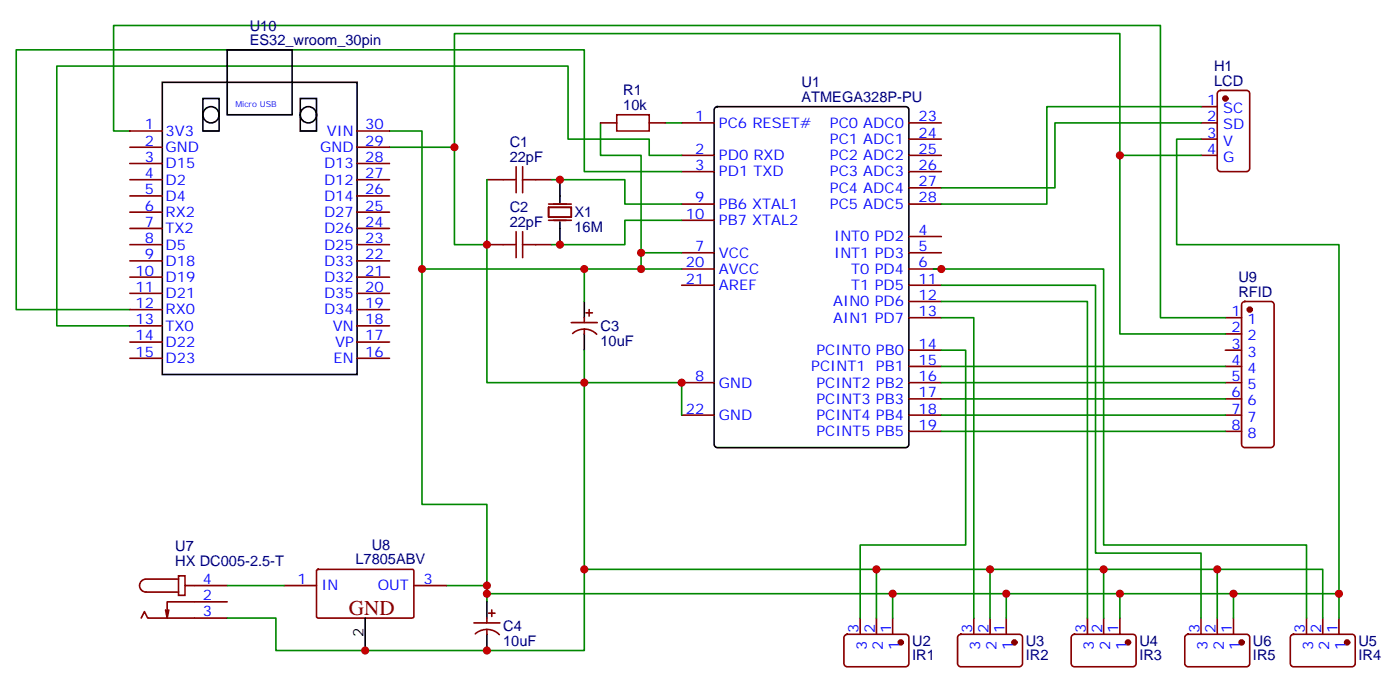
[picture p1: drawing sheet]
<svg xmlns="http://www.w3.org/2000/svg" width="304mm" height="148mm" viewBox="0 0 304 148" stroke-linecap="round" stroke-linejoin="round" font-family="sans-serif">
<g fill="none" stroke="#000" stroke-width=".35">
<path d="M35.3 17.9h42.3v63.5h-42.3zM49.4 10.8h14.1v14.1h-14.1zM44.1 21.4h3.5v7.1h-3.5zM65.3 21.4h3.5v7.1h-3.5zM121.7 39.1v4.9M155.5 23.4l.4-.2h40.9a.71 .71 0 0 1 .8 .7v72.7a.76 .76 0 0 1-.8 .7h-40.9a.76 .76 0 0 1-.7-.7v-72.7zM121.7 48.2v5M127 65.5v3.5M127 72.6v3.5M79.4 134.3v7.1M105.8 130.8v3.5M105.8 137.8v3.6"/>
<circle cx="45.9" cy="24.9" r="1.76"/>
<circle cx="67" cy="24.9" r="1.76"/>
</g>
<g fill="none" stroke="#870000" stroke-width=".35">
<path d="M264.8 19.9l.5-.3h5.6a.71 .71 0 0 1 .7 .8v16.2a.76 .76 0 0 1-.7 .7h-5.6a.76 .76 0 0 1-.7-.7v-16.2zM28.2 39.1h7.1M28.2 28.5h7.1M28.2 32h7.1M28.2 35.5h7.1M77.6 39.1h7.1M77.6 28.5h7.1M77.6 32h7.1M77.6 35.5h7.1M105.8 39.1h3.6M116.4 39.1h3.5M130.5 26.7h3.6"/>
<path d="M141.1 26.7h3.5M148.2 26.7h7M148.2 33.8h7M148.2 37.3h7M197.6 26.7h7M197.6 33.8h7M197.6 37.3h7M197.6 30.2h7M261.1 26.7h3.5M261.1 33.8h3.5M261.1 30.2h3.5M261.1 23.2h3.5"/>
<path d="M28.2 53.2h7.1M28.2 42.6h7.1M28.2 46.1h7.1M28.2 49.6h7.1M28.2 56.7h7.1M77.6 53.2h7.1M77.6 42.6h7.1M77.6 46.1h7.1M77.6 49.6h7.1M77.6 56.7h7.1M105.8 53.2h3.6M116.4 53.2h3.5"/>
<path d="M119.2 45h5v2.2h-5zM119.2 44.3h5M119.2 47.9h5M148.2 54.9h7M148.2 58.5h7M148.2 44.3h7M148.2 47.9h7M197.6 51.4h7M197.6 54.9h7M197.6 58.5h7M197.6 44.3h7M197.6 40.8h7"/>
<path d="M28.2 60.2h7.1M28.2 63.7h7.1M28.2 67.3h7.1M28.2 70.8h7.1M28.2 74.3h7.1M28.2 77.9h7.1M77.6 60.2h7.1M77.6 63.7h7.1M77.6 67.3h7.1M77.6 70.8h7.1M77.6 74.3h7.1M77.6 77.9h7.1"/>
<path d="M124.2 70.1h5.6M124.5 72.5a3.8 3.8 0 0 1 5.2 .1M127 69v1.1M127 71.5v1.1M127.4 68h1.4M128.1 67.3v1.4M148.2 62h7M197.6 62h7M197.6 65.5h7M197.6 69h7M197.6 76.1h7M197.6 79.6h7"/>
<path d="M266.3 69h3.6M266.3 76.1h3.6M266.3 79.6h3.6M266.3 72.6h3.6M270.1 65.7l.5-.2h5.6a.71 .71 0 0 1 .7 .7v30.4a.76 .76 0 0 1-.7 .7h-5.6a.76 .76 0 0 1-.7-.7v-30.4zM148.2 83.1h7M148.2 90.2h7M197.6 83.1h7M197.6 86.7h7M197.6 90.2h7M197.6 93.7h7M266.3 83.1h3.6"/>
<path d="M266.3 86.7h3.6M266.3 90.2h3.6M266.3 93.7h3.6M30.7 134.3l.7-1.4 .7 1.4h17.3M36.7 132.5l-.4 1.8M38.8 125.1h1.4v4.3h-1.4zM38.8 125.8h-7.1a1.41 1.41 0 0 0-1.4 1.4 1.41 1.41 0 0 0 1.4 1.5h7.1M40.2 127.2h9.2M49.4 130.8h-13.1v3.5l-.3-1.8M61.7 127.2h7.1M68.8 123.9l.3-.2 20.7 .1 .2 .3-.1 10-.3 .2-20.6-.1-.2-.3zM90 127.2h7"/>
<path d="M103 135.4h5.7M103.3 137.7a3.8 3.8 0 0 1 5.2 .2M105.8 134.3v1.1M105.8 136.8v1M106.2 133.2h1.4M106.9 132.5v1.4M183.7 138l.4-.2h12.7a.71 .71 0 0 1 .8 .7v5.7a.76 .76 0 0 1-.8 .7h-12.7a.76 .76 0 0 1-.7-.7v-5.7zM187 134.3v3.5M190.5 134.3v3.5M194 134.3v3.5M208.4 138l.4-.2h12.7a.71 .71 0 0 1 .7 .7v5.7a.76 .76 0 0 1-.7 .7h-12.7a.76 .76 0 0 1-.7-.7v-5.7zM211.7 134.3v3.5"/>
<path d="M215.2 134.3v3.5M218.7 134.3v3.5M233.1 138l.4-.2h12.7a.71 .71 0 0 1 .7 .7v5.7a.76 .76 0 0 1-.7 .7h-12.7a.76 .76 0 0 1-.7-.7v-5.7zM236.4 134.3v3.5M239.9 134.3v3.5M243.4 134.3v3.5M257.8 138l.4-.2h12.7a.71 .71 0 0 1 .7 .7v5.7a.76 .76 0 0 1-.7 .7h-12.7a.76 .76 0 0 1-.7-.7v-5.7zM261.1 134.3v3.5M264.6 134.3v3.5M268.1 134.3v3.5M280.7 138l.5-.2h12.7a.71 .71 0 0 1 .7 .7v5.7a.76 .76 0 0 1-.7 .7h-12.7a.76 .76 0 0 1-.7-.7v-5.7zM284 134.3v3.5"/>
<path d="M287.5 134.3v3.5M291 134.3v3.5"/>
</g>
<g fill="#870000" stroke="#870000" stroke-width=".35">
<circle cx="292.8" cy="139.6" r=".53"/>
<circle cx="195.8" cy="139.6" r=".53"/>
<circle cx="220.5" cy="139.6" r=".53"/>
<circle cx="245.2" cy="139.6" r=".53"/>
<circle cx="269.9" cy="139.6" r=".53"/>
<circle cx="266.3" cy="21.4" r=".53"/>
<circle cx="271.6" cy="67.3" r=".53"/>
</g>
<path d="M109.4 39.1h2.8M112.2 36.2v5.7M113.6 36.2v5.7M113.6 39.1h2.8M134.1 24.9h7v3.6h-7zM109.4 53.2h2.8M112.2 50.3v5.7M113.6 53.2h2.8M113.6 50.3v5.7" fill="none" stroke="#a10000" stroke-width=".35"/>
<g fill="none" stroke="#008700" stroke-width=".35">
<path d="M28.2 28.5h-3.5v-23h227.5v63.5h14.1M84.7 32h14.1v-24.7h144.6v65.3h22.9M84.7 28.5h7v30h35.3M98.8 32v21.2h7M105.8 39.1v44h42.4v7.1M119.9 39.1h15.9v5.2h12.4M130.5 26.7v7.1h8.8v21.1M144.6 26.7h3.6M148.2 37.3h-21.2v-26.5h-123.5v56.5h24.7M148.2 33.8h-7.1v-3.6h-17.6v-15.8h-111.2v56.4h15.9M243.4 33.8h17.7M261.1 23.2h-33.6v21.1h-22.9"/>
<path d="M261.1 26.7h-31.8v14.1h-24.7M261.1 30.2h-5.3v23h35.2v75.8M91.7 58.5v51.1h14.1v17.6M139.3 58.5h-12.3v7M148.2 47.9h-12.4v5.3h-15.9M148.2 54.9h-8.9v3.6h8.9M202.8 58.5h37.1v59.9h44.1v15.9M127 76.1v65.3h-67v-7.1h-10.6M204.6 76.1h5.3v42.3h-22.9v15.9M204.6 69h7.1v65.3M204.6 65.5h31.8v68.8M204.6 62h33.5v58.2h23v14.1"/>
<path d="M204.6 79.6h61.7M204.6 93.7h61.7M204.6 90.2h61.7M204.6 86.7h61.7M204.6 83.1h61.7M49.4 127.2h12.3M97 127.2h8.8v3.6M105.8 129h88.2M127 123.7h63.5M190.5 134.3v-10.6h24.7v10.6M194 134.3v-5.3h24.7v5.3M215.2 123.7h24.7v10.6"/>
<path d="M218.7 129h24.7v5.3M239.9 123.7h24.7v10.6M243.4 129h24.7v5.3M264.6 123.7h22.9v10.6M268.1 129h22.9v5.3"/>
</g>
<g fill="#c00">
<circle cx="105.8" cy="53.2" r=".88"/>
<circle cx="139.3" cy="54.9" r=".88"/>
<circle cx="139.3" cy="58.5" r=".88"/>
<circle cx="127" cy="83.1" r=".88"/>
<circle cx="148.2" cy="83.1" r=".88"/>
<circle cx="127" cy="58.5" r=".88"/>
<circle cx="98.8" cy="32" r=".88"/>
<circle cx="218.7" cy="129" r=".88"/>
<circle cx="243.4" cy="129" r=".88"/>
<circle cx="268.1" cy="129" r=".88"/>
<circle cx="215.2" cy="123.7" r=".88"/>
<circle cx="239.9" cy="123.7" r=".88"/>
<circle cx="264.6" cy="123.7" r=".88"/>
<circle cx="79.4" cy="141.4" r=".88"/>
<circle cx="91.7" cy="58.5" r=".88"/>
<circle cx="105.8" cy="127.2" r=".88"/>
<circle cx="105.8" cy="141.4" r=".88"/>
<circle cx="190.5" cy="123.7" r=".88"/>
<circle cx="127" cy="123.7" r=".88"/>
<circle cx="194" cy="129" r=".88"/>
<circle cx="105.8" cy="129" r=".88"/>
<circle cx="204.6" cy="58.5" r=".88"/>
<circle cx="243.4" cy="33.8" r=".88"/>
<circle cx="291" cy="129" r=".88"/>
<circle cx="121.7" cy="39.1" r=".88"/>
<circle cx="121.7" cy="53.2" r=".88"/>
</g>
<text font-size="4.6" fill="#800" x="75.8" y="133.6">GND</text>
<g font-size="3.2" fill="#000080">
<text x="54.3" y="9.8">ES32_wroom_30pin</text>
<text x="54.3" y="6.6">U10</text>
<text x="263.9" y="15.4">H1</text>
<text x="135.5" y="23.9">10k</text>
<text x="135.5" y="20.7">R1</text>
<text x="174.2" y="22.1">ATMEGA328P-PU</text>
<text x="174.2" y="19">U1</text>
<text x="263.9" y="18.6">LCD</text>
<text x="110.8" y="35.2">22pF</text>
<text x="110.8" y="32">C1</text>
<text x="110.8" y="46.1">C2</text>
<text x="124.9" y="47.2">X1</text>
<text x="110.8" y="49.3">22pF</text>
<text x="124.9" y="50.3">16M</text>
<text x="269.2" y="64.5">RFID</text>
<text x="269.2" y="61.3">U9</text>
<text x="130.5" y="71.9">C3</text>
<text x="130.5" y="75.2">10uF</text>
<text x="38.1" y="119.8">U7</text>
<text x="80.8" y="119.6">U8</text>
<text x="38.1" y="123">HX DC005-2.5-T</text>
<text x="77.3" y="122.7">L7805ABV</text>
<text x="109.4" y="137.2">C4</text>
<text x="109.4" y="140.4">10uF</text>
<text x="198.3" y="143.5">IR1</text>
<text x="198.3" y="140.3">U2</text>
<text x="223" y="143.5">IR2</text>
<text x="223" y="140.3">U3</text>
<text x="247.6" y="143.5">IR3</text>
<text x="247.6" y="140.3">U4</text>
<text x="272.3" y="143.5">IR5</text>
<text x="272.3" y="140.3">U6</text>
<text x="295.3" y="143.5">IR4</text>
<text x="295.3" y="140.3">U5</text>
</g>
<g font-size="3.2" fill="#00f">
<text x="262.4" y="22.8">1</text>
<text x="31.5" y="28.1">1</text>
<text x="36" y="29.5">3V3</text>
<text x="71" y="29.5">VIN</text>
<text x="79.4" y="28.1">30</text>
<text x="151.1" y="26.4">1</text>
<text x="156.3" y="27.8">PC6 RESET#</text>
<text x="180.4" y="27.8">PC0 ADC0</text>
<text x="199.7" y="26.4">23</text>
<text x="199.7" y="29.9">24</text>
<text x="262.4" y="26.4">2</text>
<text x="262.4" y="29.9">3</text>
<text x="265.9" y="24.6">SC</text>
<text x="265.9" y="28.1">SD</text>
<text x="31.5" y="31.6">2</text>
<text x="31.5" y="35.2">3</text>
<text x="36" y="33.1">GND</text>
<text x="69.6" y="33.1">GND</text>
<text x="79.4" y="31.6">29</text>
<text x="79.4" y="35.2">28</text>
<text x="151.1" y="33.4">2</text>
<text x="156.3" y="34.8">PD0 RXD</text>
<text x="180.4" y="31.3">PC1 ADC1</text>
<text x="180.4" y="34.8">PC2 ADC2</text>
<text x="199.7" y="33.4">25</text>
<text x="262.4" y="33.4">4</text>
<text x="265.9" y="31.6">V</text>
<text x="265.9" y="35.2">G</text>
<text x="31.5" y="38.7">4</text>
<text x="36" y="36.6">D15</text>
<text x="36" y="40.1">D2</text>
<text x="70.4" y="40.1">D12</text>
<text x="70.4" y="36.6">D13</text>
<text x="79.4" y="38.7">27</text>
<text x="151.1" y="36.9">3</text>
<text x="156.3" y="38.3">PD1 TXD</text>
<text x="180.4" y="38.3">PC3 ADC3</text>
<text x="180.4" y="41.9">PC4 ADC4</text>
<text x="199.7" y="36.9">26</text>
<text x="199.7" y="40.5">27</text>
<text x="31.5" y="42.2">5</text>
<text x="31.5" y="45.8">6</text>
<text x="36" y="43.6">D4</text>
<text x="36" y="47.2">RX2</text>
<text x="70.4" y="47.2">D27</text>
<text x="70.4" y="43.6">D14</text>
<text x="79.4" y="45.8">25</text>
<text x="79.4" y="42.2">26</text>
<text x="149.1" y="47.5">10</text>
<text x="151.1" y="44">9</text>
<text x="156.3" y="45.4">PB6 XTAL1</text>
<text x="180.4" y="45.4">PC5 ADC5</text>
<text x="199.7" y="44">28</text>
<text x="31.5" y="49.3">7</text>
<text x="31.5" y="52.8">8</text>
<text x="36" y="50.7">TX2</text>
<text x="70.4" y="50.7">D26</text>
<text x="79.4" y="49.3">24</text>
<text x="79.4" y="52.8">23</text>
<text x="156.3" y="48.9">PB7 XTAL2</text>
<text x="181.3" y="52.5">INT0 PD2</text>
<text x="199.7" y="51">4</text>
<text x="29.5" y="59.9">10</text>
<text x="31.5" y="56.3">9</text>
<text x="36" y="54.2">D5</text>
<text x="36" y="57.7">D18</text>
<text x="70.4" y="54.2">D25</text>
<text x="70.4" y="57.7">D33</text>
<text x="79.4" y="56.3">22</text>
<text x="79.4" y="59.9">21</text>
<text x="149.1" y="58.1">20</text>
<text x="151.1" y="54.6">7</text>
<text x="156.3" y="56">VCC</text>
<text x="156.3" y="59.5">AVCC</text>
<text x="181.3" y="56">INT1 PD3</text>
<text x="185" y="59.5">T0 PD4</text>
<text x="199.7" y="54.6">5</text>
<text x="199.7" y="58.1">6</text>
<text x="29.5" y="63.4">11</text>
<text x="36" y="61.3">D19</text>
<text x="36" y="64.8">D21</text>
<text x="70.4" y="61.3">D32</text>
<text x="70.4" y="64.8">D35</text>
<text x="79.4" y="63.4">20</text>
<text x="149.1" y="61.6">21</text>
<text x="156.3" y="63">AREF</text>
<text x="185" y="63">T1 PD5</text>
<text x="199.7" y="61.6">11</text>
<text x="199.7" y="65.2">12</text>
<text x="29.5" y="66.9">12</text>
<text x="29.5" y="70.4">13</text>
<text x="36" y="68.3">RX0</text>
<text x="36" y="71.9">TX0</text>
<text x="70.4" y="68.3">D34</text>
<text x="72.4" y="71.9">VN</text>
<text x="79.4" y="66.9">19</text>
<text x="79.4" y="70.4">18</text>
<text x="181.1" y="66.6">AIN0 PD6</text>
<text x="181.1" y="70.1">AIN1 PD7</text>
<text x="199.7" y="68.7">13</text>
<text x="267.7" y="68.7">1</text>
<text x="271.2" y="70.4">1</text>
<text x="29.5" y="74">14</text>
<text x="29.5" y="77.5">15</text>
<text x="36" y="75.4">D22</text>
<text x="72.8" y="75.4">VP</text>
<text x="79.4" y="74">17</text>
<text x="79.4" y="77.5">16</text>
<text x="177.5" y="77.2">PCINT0 PB0</text>
<text x="199.7" y="75.7">14</text>
<text x="267.7" y="72.2">2</text>
<text x="267.7" y="75.7">3</text>
<text x="271.2" y="74">2</text>
<text x="271.2" y="77.5">3</text>
<text x="36" y="78.9">D23</text>
<text x="72.5" y="78.9">EN</text>
<text x="151.1" y="82.8">8</text>
<text x="176.4" y="80.7">PCINT1</text>
<text x="190.4" y="80.7">PB1</text>
<text x="199.7" y="79.3">15</text>
<text x="199.7" y="82.8">16</text>
<text x="267.7" y="79.3">4</text>
<text x="267.7" y="82.8">5</text>
<text x="271.2" y="81">4</text>
<text x="149.1" y="89.9">22</text>
<text x="156.3" y="84.2">GND</text>
<text x="177.5" y="84.2">PCINT2 PB2</text>
<text x="177.5" y="87.7">PCINT3 PB3</text>
<text x="199.7" y="86.3">17</text>
<text x="199.7" y="89.9">18</text>
<text x="267.7" y="86.3">6</text>
<text x="267.7" y="89.9">7</text>
<text x="271.2" y="84.6">5</text>
<text x="271.2" y="88.1">6</text>
<text x="156.3" y="91.3">GND</text>
<text x="177.5" y="91.3">PCINT4 PB4</text>
<text x="177.5" y="94.8">PCINT5 PB5</text>
<text x="199.7" y="93.4">19</text>
<text x="267.7" y="93.4">8</text>
<text x="271.2" y="91.6">7</text>
<text x="271.2" y="95.1">8</text>
<text x="44.1" y="126.9">4</text>
<text x="44.1" y="130.4">2</text>
<text x="64.7" y="126.9">1</text>
<text x="69.8" y="128.3">IN</text>
<text x="82.1" y="128.3">OUT</text>
<text x="92.1" y="126.9">3</text>
<text x="44.1" y="133.9">3</text>
<text x="186.6" y="137.7" transform="rotate(-90 186.6 137.7)">3</text>
<text x="190.1" y="137.7" transform="rotate(-90 190.1 137.7)">2</text>
<text x="193.7" y="137.7" transform="rotate(-90 193.7 137.7)">1</text>
<text x="211.3" y="137.7" transform="rotate(-90 211.3 137.7)">3</text>
<text x="214.8" y="137.7" transform="rotate(-90 214.8 137.7)">2</text>
<text x="218.4" y="137.7" transform="rotate(-90 218.4 137.7)">1</text>
<text x="236" y="137.7" transform="rotate(-90 236 137.7)">3</text>
<text x="239.5" y="137.7" transform="rotate(-90 239.5 137.7)">2</text>
<text x="243.1" y="137.7" transform="rotate(-90 243.1 137.7)">1</text>
<text x="260.7" y="137.7" transform="rotate(-90 260.7 137.7)">3</text>
<text x="264.2" y="137.7" transform="rotate(-90 264.2 137.7)">2</text>
<text x="267.8" y="137.7" transform="rotate(-90 267.8 137.7)">1</text>
<text x="283.6" y="137.7" transform="rotate(-90 283.6 137.7)">3</text>
<text x="287.2" y="137.7" transform="rotate(-90 287.2 137.7)">2</text>
<text x="290.7" y="137.7" transform="rotate(-90 290.7 137.7)">1</text>
<text x="188.4" y="141.2" transform="rotate(-90 188.4 141.2)">3</text>
<text x="191.9" y="141.2" transform="rotate(-90 191.9 141.2)">2</text>
<text x="195.4" y="141.2" transform="rotate(-90 195.4 141.2)">1</text>
<text x="213.1" y="141.2" transform="rotate(-90 213.1 141.2)">3</text>
<text x="216.6" y="141.2" transform="rotate(-90 216.6 141.2)">2</text>
<text x="220.1" y="141.2" transform="rotate(-90 220.1 141.2)">1</text>
<text x="237.8" y="141.2" transform="rotate(-90 237.8 141.2)">3</text>
<text x="241.3" y="141.2" transform="rotate(-90 241.3 141.2)">2</text>
<text x="244.8" y="141.2" transform="rotate(-90 244.8 141.2)">1</text>
<text x="262.5" y="141.2" transform="rotate(-90 262.5 141.2)">3</text>
<text x="266" y="141.2" transform="rotate(-90 266 141.2)">2</text>
<text x="269.5" y="141.2" transform="rotate(-90 269.5 141.2)">1</text>
<text x="285.4" y="141.2" transform="rotate(-90 285.4 141.2)">3</text>
<text x="288.9" y="141.2" transform="rotate(-90 288.9 141.2)">2</text>
<text x="292.5" y="141.2" transform="rotate(-90 292.5 141.2)">1</text>
</g>
<text font-size="3.2" x="79" y="138.4" transform="rotate(-90 79 138.4)">2</text>
<text font-size="1.8" fill="#00f" x="51.2" y="23.2">Micro USB</text>
</svg>
